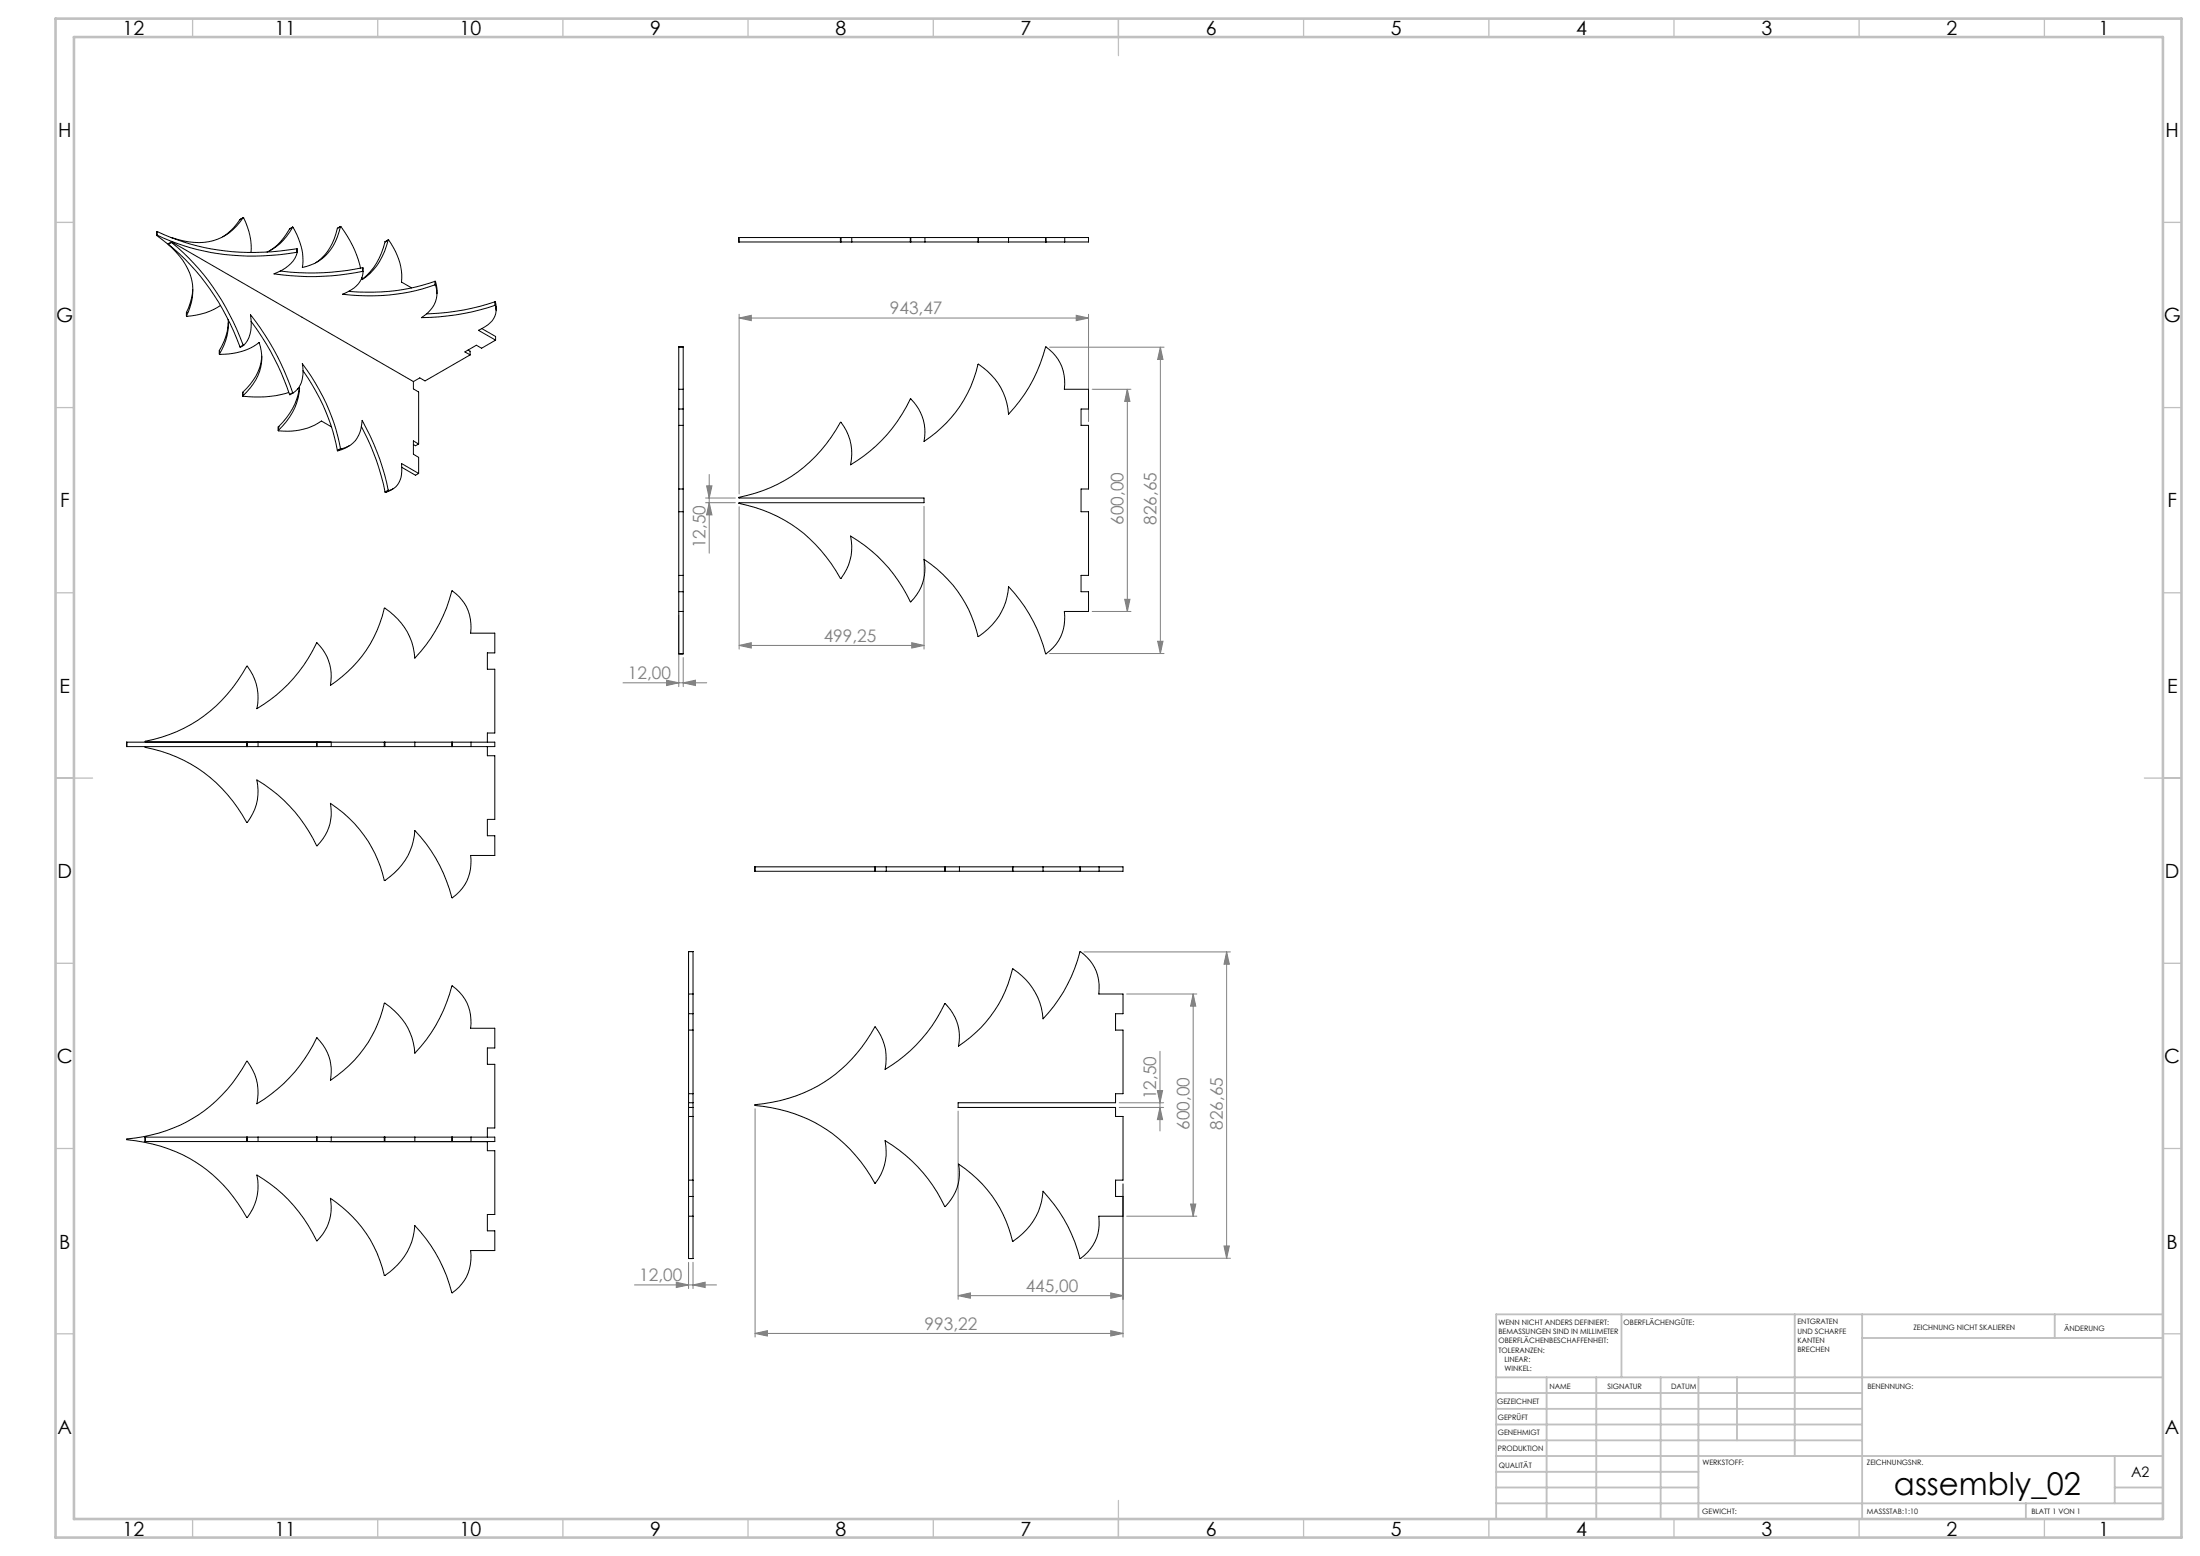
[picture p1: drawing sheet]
<svg xmlns="http://www.w3.org/2000/svg" width="594mm" height="420mm" viewBox="0 0 594 420" stroke-linecap="round" stroke-linejoin="round" font-family="sans-serif">
<g fill="none" stroke="#808080" stroke-width=".27">
<path d="M199.6 85.8l3.2-.7v1.5zM199.6 84.8v48.5M199.6 85.8h94.3M283.4 93.7h30.9M290.6 85.1l3.3 .7-3.3 .8zM293.9 84.8v29M313.3 93.7l.7 3.3h-1.4zM313.3 93.7v82.7M294.9 105.1h10.5M304.4 105.1l.7 3.3h-1.4zM304.4 105.1v59.9M190.5 135.7h8"/>
<path d="M190.5 134.4h8M190.8 131.1h1.4l-.7 3.3zM191.5 135.7l.7 3.3h-1.4zM191.5 128.1v21.2M199.6 136.8v38.4M249.5 136.7v38.5M183.3 166.1v19.2M184.5 177.5v7.8M199.6 174.2l3.2-.7v1.4zM199.6 174.2h49.9M246.2 173.5l3.3 .7-3.3 .7zM283.4 176.4h30.9"/>
<path d="M294.9 165h10.5M303.7 161.8h1.4l-.7 3.2zM312.6 173.1h1.4l-.7 3.3zM168.2 184.3h22.6M180 183.6l3.3 .7-3.3 .7zM184.5 184.3l3.3-.7v1.4zM292.7 256.9h39.5M331.2 256.9l.7 3.4h-1.4zM331.2 256.9v82.7M304.2 268.3h18.9M322.2 268.3l.7 3.3h-1.4zM322.2 268.3v60"/>
<path d="M203.9 299.3v61.6M258.7 299.9v50.8M302.2 297.7h12M302.2 298.9h12M312.5 294.4h1.4l-.7 3.3zM313.2 298.9l.7 3.3h-1.4zM313.2 283.8v21.5M303.2 319.6v41.3M292.7 339.6h39.5M304.2 328.3h18.9M321.5 325h1.4l-.7 3.3zM330.5 336.3h1.4l-.7 3.3z"/>
<path d="M171.3 346.8h22.2M182.6 346.1l3.3 .7-3.3 .7zM185.9 340.7v7.1M187.1 346.8l3.3-.7v1.4zM187.1 340.7v7.1M203.9 359.9l3.3-.7v1.4zM203.9 359.9h99.3M258.7 349.7l3.3-.7v1.4zM258.7 349.7h44.5M299.9 349l3.3 .7-3.3 .7zM299.9 359.2l3.3 .7-3.3 .7z"/>
</g>
<g fill="none" stroke="#c0c0c0" stroke-width=".35">
<path d="M52 5v5M102 5v5M152 5v5M202 5v5M252 5v5M302 5v10M352 5v5M402 5v5M452 5v5M502 5v5M552 5v5M15 60h5"/>
<path d="M584 60h5M15 110h5M584 110h5M15 160h5M584 160h5M15 210h10M579 210h10M15 260h5M584 260h5M15 310h5M584 310h5M15 360h5"/>
<path d="M584 360h5M52 410v5M102 410v5M152 410v5M202 410v5M252 410v5M302 405v10M352 410v5M402 410v5M452 410v5M502 410v5M552 410v5"/>
</g>
<g fill="none" stroke="#c0c0c0" stroke-width=".5">
<path d="M437.8 354.8v17M484.6 354.8v38.2M502.8 354.8v55.2M554.8 354.8v6.4M584 354.8h-180v55.2M404 371.8h180M404 376h98.8M417.6 371.8v38.2M431 371.8v38.2M448.4 371.8v38.2M458.6 371.8v38.2M469 371.8v17"/>
<path d="M502.8 361.2h81.2M404 388.8h98.8M404 384.5h98.8M404 380.3h98.8M404 397.3h54.6M404 393h180M571 393v12.8M404 405.8h180M404 401.5h54.6M547 405.8v4.2M571 401.5h13"/>
</g>
<path d="M15 5h574v410h-574zM20 10h564v400h-564z" fill="none" stroke="#c0c0c0" stroke-width=".7"/>
<g fill="#808080">
<path d="M184.5 184.3l3.3-.7v1.4zM180 183.6l3.3 .7-3.3 .7z"/>
<path d="M290.6 85.1l3.3 .7-3.3 .8zM199.6 85.8l3.2-.7v1.5z"/>
<path d="M199.6 174.2l3.2-.7v1.4zM246.2 173.5l3.3 .7-3.3 .7zM258.7 349.7l3.3-.7v1.4zM299.9 349l3.3 .7-3.3 .7zM203.9 359.9l3.3-.7v1.4zM299.9 359.2l3.3 .7-3.3 .7z"/>
<path d="M187.1 346.8l3.3-.7v1.4zM182.6 346.1l3.3 .7-3.3 .7z"/>
<path d="M191.5 135.7l.7 3.3h-1.4zM190.8 131.1h1.4l-.7 3.3z"/>
<path d="M304.4 105.1l.7 3.3h-1.4zM303.7 161.8h1.4l-.7 3.2zM313.3 93.7l.7 3.3h-1.4zM312.6 173.1h1.4l-.7 3.3zM322.2 268.3l.7 3.3h-1.4zM321.5 325h1.4l-.7 3.3zM331.2 256.9l.7 3.4h-1.4zM330.5 336.3h1.4l-.7 3.3zM312.5 294.4h1.4l-.7 3.3zM313.2 298.9l.7 3.3h-1.4z"/>
</g>
<g fill="none" stroke="#000" stroke-width=".27">
<path d="M64.8 59.2a15.7 15.7 0 0 1-4.6 4.7M65.7 58.8a18.1 18.1 0 0 1 2.1 9.3M65.7 58.8a14.3 14.3 0 0 1-16.3 6.2l-3.1-.9M65.7 58.8l-.9 .4M42.4 63.5h-.1a23.4 23.4 0 0 1 9.2 11.2 14.4 14.4 0 0 1-1.2 10.6M42.4 63.5a62 62 0 0 0 37.7 4.6M42.4 62.5a62.4 62.4 0 0 0 37.7 4.7M42.4 62.5h-.1v1M42.4 62.5v1M45.5 66a63.5 63.5 0 0 1 19.3 27.6M46.3 64.1h.1M46.3 65.3l-.9 .5 .1 .2"/>
<path d="M46.3 65.5a63.5 63.5 0 0 1 19.4 27.7M46.3 65.3v.2M46.3 65.3l65.3 37.7M46.3 65.5l-.8 .5M52 78.2l-.3 2.4-1.4 3.7M78.2 61.8l-.8 1.3a14.4 14.4 0 0 1-4.5 4.5M79 61.3a14.5 14.5 0 0 1-6.9 6.7M79 61.3a16.8 16.8 0 0 1 2.6 10.9 12.5 12.5 0 0 0 9.9-9.6l.4-1.5a28.6 28.6 0 0 1 5.4 11.3M79 61.3l-.8 .5M80.1 68.1l.2 .1M80.1 67.2l.2 1M80.1 67.2v.9"/>
<path d="M80.3 68.2a9 9 0 0 1-6.3 5.7 68.1 68.1 0 0 0 23.9-.6M91.1 61.6a14.4 14.4 0 0 1-5.9 9.3M91.1 61.6h.1M92 61.1l-.9 .5M97.7 74.9l.1 .6a18.8 18.8 0 0 0 7.1-10.7 17.5 17.5 0 0 1 3.5 11.3l2.7 1.6M97.9 73.3h.1M97.9 72.3a67.2 67.2 0 0 1-22.2 .8M97.9 72.3h.1v1M97.9 72.3v1M98 73.3a6.7 6.7 0 0 1-4.6 5.7l-.9 .4a54.1 54.1 0 0 0 24.9-2.5M104 65.3a17.2 17.2 0 0 1-6.2 10.1M104 65.2v.1"/>
<path d="M104.8 64.8l-.8 .5M117.4 76.9h.2M117.4 75.9a53.2 53.2 0 0 1-23.2 2.7M117.4 75.9l.2 .1M117.4 75.9v1M117.6 76.9a7.2 7.2 0 0 1-3.8 8.8 63.6 63.6 0 0 0 19.8-3.3M117.6 76l.4 1.8v1.5M117.6 76v.9M199.5 65.3h27.4M199.5 64.1h27.4M199.5 64.1v1.2M226.9 65.3h.2"/>
<path d="M226.9 64.1h.2M226.9 64.1v1.2M227.1 64.1h2.9v1.2h-2.9M227.1 64.1v1.2M230 65.3h15.8M230 64.1h15.8M245.8 65.3h.1M245.8 64.1h.1M245.8 64.1v1.2M245.9 65.3h3.8M245.9 64.1h3.8M245.9 64.1v1.2"/>
<path d="M249.7 64.1v1.2M249.8 65.3h14.3M249.8 64.1h14.3M264.1 65.3h.1M264.1 64.1h.1M264.1 64.1v1.2M264.2 65.3h8.1M264.2 64.1h8.1M264.2 64.1v1.2M272.3 65.3h10M272.3 64.1h10M272.3 64.1v1.2"/>
<path d="M282.3 64.1h.1M282.3 65.3h.1M282.3 64.1v1.2M282.4 65.3h5M282.4 64.1h5M282.4 64.1v1.2M287.5 64.1h6.4v1.2h-6.4zM50.3 84.3h.1M50.3 84.3v1M59.2 95.6a17 17 0 0 0 10.8-3.2 12.5 12.5 0 0 1-3.4 13.4l-1.1 1.1M59.5 82.5a18.2 18.2 0 0 1-9.2 2.9v-.1M61.6 86.3a14.8 14.8 0 0 1-2.4 9.3"/>
<path d="M61.6 87.2a15.5 15.5 0 0 1-2.4 7.4v1M65.7 93.2h.1M65.7 93.2l-.9 .4M65.8 93.2a9 9 0 0 0 1.8-8.3 68.9 68.9 0 0 1 11.4 21.1M65.8 93.2l-1 .4M67.8 86.8a68.5 68.5 0 0 1 10.4 19.7M70.7 96.2a13.9 13.9 0 0 1-5.2 9.7M126.4 94.5l.5 .3v1M126.9 95.8l-12.1 7-1.5-.8-1.7 1M130.1 88.7l3.7 2.1v1M133.6 82.4l.2 .1M133.6 81.5a62.1 62.1 0 0 1-18.5 3.2"/>
<path d="M133.6 81.5h.2M133.6 81.5v.9M133.8 82.5a4.9 4.9 0 0 1-2.8 5.7l-1.8 1 4.6 2.6M133.8 81.5l.1 2.3M133.8 81.5v1M133.8 91.8l-3.8 2.2-1.4-.8-3.1 1.8 1.4 .8M65.5 105.9h.1M65.5 105.9v1M75.1 115.2h.1M75.1 115.2v1M78 105.9a28.8 28.8 0 0 1-12.5 1M79 106l.1 .1"/>
<path d="M79 106l-.8 .5M79.1 106.1a6.8 6.8 0 0 0 2.7-7l-.2-.9a54.1 54.1 0 0 1 10.3 22.9M79.1 106.1l-.9 .4M80.4 105l.5-.2a17.6 17.6 0 0 1-5.8 11.5 17 17 0 0 0 11.7-2.7l2.7 1.6M80.8 104.8a17 17 0 0 1-5.7 10.4M81.8 100.1a53.6 53.6 0 0 1 9.3 21.5M97.6 115.2a64.5 64.5 0 0 1 6.4 17.6M111.6 103v2l1.4 .8v14.1M113 119.9l-1.4-.9v3.6l1.4 .9v4.3M113 119.9l-.8 .4-.6-.3M183.3 105.1v-11.5h1.2v11.5M183.3 105.1h1.2"/>
<path d="M183.3 110.4h1.2M183.3 114.8h1.2M183.3 105.1v59.9M184.5 105.1v59.9M91.1 121.6l.1 .1M91.9 121.1l.1 .1M91.9 121.1l-.8 .5M92 121.2a6.9 6.9 0 0 0 5.6-6.6l.2-1.1a65.5 65.5 0 0 1 7 18.8M92 121.2l-.8 .5M94.3 120.4l-1.3 .7-1.8 .6M104 132.8l.1 .1M104.8 132.3l.2 .2"/>
<path d="M104.8 132.3l-.8 .5M105 132.5l-.9 .4M106.1 132l-2 .9M108.5 126.1l3.7 2.2 .8-.5M113 127.8l-4.6-2.7a6.7 6.7 0 0 1-2.1 6.8l-1.3 .6M183.3 132h1.2M183.3 138.1h1.2M199.5 134.3a39.7 39.7 0 0 0 27.5-20.3 13.7 13.7 0 0 1 2.7 11.5 42.4 42.4 0 0 0 16.2-17.8 12.5 12.5 0 0 1 3.6 11.5 34.8 34.8 0 0 0 14.7-20.9 17.3 17.3 0 0 1 8.1 13.5 46.7 46.7 0 0 0 10.1-18.2 11.7 11.7 0 0 1 5 11.5h6.5v5.3h-2v4.4h2v17.2h-2v6.1h2v17.2h-2v4.4h2v5.3h-6.5a11.2 11.2 0 0 1-5.1 11.5 40.2 40.2 0 0 0-10-18.2 17 17 0 0 1-8.2 13.5 33.6 33.6 0 0 0-14.6-20.8 12.2 12.2 0 0 1-3.7 11.5 40.7 40.7 0 0 0-16.1-17.8 13.4 13.4 0 0 1-2.7 11.5 39.6 39.6 0 0 0-27.5-20.4l50-.1v-1.3h-50zM183.3 155.3h1.2M183.3 159.7h1.2M183.3 165v11.5h1.2v-11.5M183.3 165h1.2"/>
<path d="M183.3 176.5h1.2M34.3 200.3h32.3M34.3 201.5h32.3M34.3 200.3v1.2M39.3 201.5l-.1 .1a39.8 39.8 0 0 1 27.5 20.4 13.7 13.7 0 0 0 2.7-11.5 42.8 42.8 0 0 1 16.2 17.8 12.5 12.5 0 0 0 3.6-11.5 34.7 34.7 0 0 1 14.7 20.9 17.3 17.3 0 0 0 8.1-13.5 46.4 46.4 0 0 1 10.1 18.1 11.6 11.6 0 0 0 5-11.4h6.5v-5.3h-2v-4.4h2v-17.2h-2v-2.5M66.6 200.3h.2M66.6 201.5h.2M66.6 200.3v1.2M66.8 200.3h2.9v1.2h-2.9M66.8 200.3v1.2M69.7 200.3h15.8M69.7 201.5h15.8"/>
<path d="M85.5 200.3h.1M85.5 201.5h.1M85.5 200.3v1.2M85.6 200.3h3.8M85.6 201.5h3.8M85.6 200.3v1.2M89.2 200.3l-50-.1a40 40 0 0 0 27.5-20.4 13.9 13.9 0 0 1 2.7 11.5 42.5 42.5 0 0 0 16.2-17.8 12.7 12.7 0 0 1 3.6 11.5 34.4 34.4 0 0 0 14.7-20.9 17.4 17.4 0 0 1 8.1 13.5 44.4 44.4 0 0 0 10.1-18.1 11.6 11.6 0 0 1 5 11.4h6.5v5.3h-2v4.4h2v17.3h-2v2.4M89.4 200.3v1.2M89.5 200.3h14.3M89.5 201.5h14.3M103.8 200.3h.1M103.8 201.5h.1"/>
<path d="M103.8 200.3v1.2M103.9 200.3h8.1M103.9 201.5h8.1M103.9 200.3v1.2M112 200.3h10M112 201.5h10M112 200.3v1.2M122 200.3h.1M122 201.5h.1M122 200.3v1.2M122.1 200.3h5.1M122.1 201.5h5.1"/>
<path d="M122.1 200.3v1.2M127.2 200.3v1.2M127.2 200.3h6.4v1.2h-6.4M203.9 235.2h32.3M203.9 234h32.3M203.9 234v1.2M236.2 235.2h.2M236.2 234h.2M236.2 234v1.2M236.4 235.2h2.9M236.4 234h2.9M236.4 234v1.2"/>
<path d="M239.3 235.2h15.8M239.3 234h15.8M239.3 234v1.2M255.1 235.2h.1M255.1 234h.1M255.1 234v1.2M255.2 235.2h3.8M255.2 234h3.8M255.2 234v1.2M259 234v1.2M259.1 235.2h14.3M259.1 234h14.3"/>
<path d="M273.4 235.2h.1M273.4 234h.1M273.4 234v1.2M273.5 235.2h8.1M273.5 234h8.1M273.5 234v1.2M281.6 235.2h10M281.6 234h10M281.6 234v1.2M291.6 235.2h.1M291.6 234h.1M291.6 234v1.2"/>
<path d="M291.7 234h5.1v1.2h-5.1M291.7 234v1.2M296.8 234h6.4v1.2h-6.4M185.9 256.8h1.2M185.9 268.3v-11.4h1.2v11.4M185.9 268.3h1.2M185.9 273.6h1.2M185.9 278h1.2M185.9 268.3v60M187.1 268.3v60M185.9 298.9h1.2M185.9 295.2h1.2"/>
<path d="M185.9 297.7h1.2M203.8 298.2a39.6 39.6 0 0 0 32.5-21 13.7 13.7 0 0 1 2.7 11.5 42 42 0 0 0 16.2-17.8 12.6 12.6 0 0 1 3.6 11.5 34.4 34.4 0 0 0 14.7-20.9 17.4 17.4 0 0 1 8.1 13.5 42.3 42.3 0 0 0 10.1-18.2 11.7 11.7 0 0 1 5 11.5h6.5v5.3h-2v4.4h2v17.2h-2v2.5h-42.5v1.2h42.5v2.5h2v17.1h-2v4.5h2v5.3h-6.5a11.5 11.5 0 0 1-5.1 11.4 41.6 41.6 0 0 0-10-18.2 17 17 0 0 1-8.2 13.5 33.6 33.6 0 0 0-14.6-20.8 12.2 12.2 0 0 1-3.7 11.5 40.9 40.9 0 0 0-16.1-17.8 12.8 12.8 0 0 1-2.8 11.5 39.6 39.6 0 0 0-32.4-21.1zM39.2 306.9h27.4M39.2 308.1h27.4M39.2 306.9v1.2M66.6 306.9h.2M66.6 308.1h.2M66.6 306.9v1.2M66.8 306.9h2.9v1.2h-2.9M66.8 306.9v1.2M69.7 306.9h15.8M69.7 308.1h15.8"/>
<path d="M85.5 306.9h.1M85.5 308.1h.1M85.5 306.9v1.2M85.6 306.9h3.8M85.6 308.1h3.8M85.6 306.9v1.2M89.1 308.1v.1M89.4 306.9v1.2M89.5 306.9h14.3M89.5 308.1h14.3M103.8 306.9h.1M103.8 308.1h.1"/>
<path d="M103.8 306.9v1.2M103.9 306.9h8.1M103.9 308.1h8.1M103.9 306.9v1.2M112 306.9h10M112 308.1h10M112 306.9v1.2M122 306.9h.1M122 308.1h.1M122 306.9v1.2M122.1 306.9h5.1M122.1 306.9v1.2"/>
<path d="M127.2 306.9v1.2h-5.1M127.2 306.9h6.4v1.2l-44.5 .1M131.6 306.9v-2.4h2v-17.2h-2v-4.4h2v-5.4h-6.5a11.2 11.2 0 0 0-5.1-11.3 41 41 0 0 1-10 18.1 17.2 17.2 0 0 0-8.2-13.5 33.8 33.8 0 0 1-14.6 20.8 12 12 0 0 0-3.7-11.4 40.3 40.3 0 0 1-16.1 17.7 13.1 13.1 0 0 0-2.8-11.5 39.9 39.9 0 0 1-32.4 21.1 40.1 40.1 0 0 1 30.1 17.4l2.4 3.8a13.5 13.5 0 0 0 2.7-11.5 42.8 42.8 0 0 1 16.2 17.7 12.7 12.7 0 0 0 3.6-11.5 33.9 33.9 0 0 1 14.7 20.9 17.6 17.6 0 0 0 8.1-13.5 44.4 44.4 0 0 1 10.1 18.2 11.6 11.6 0 0 0 5-11.4h6.5v-5.4h-2v-4.4h2v-17.2h-2v-2.4M185.9 301.4h1.2M185.9 318.5h1.2M185.9 328.3v11.4h1.2v-11.4M185.9 323h1.2M185.9 328.3h1.2"/>
</g>
<text font-size="8.5" x="511.4" y="403.6">assembly_02</text>
<g font-size="5.3">
<text x="33.1" y="9.5">12</text>
<text x="74.1" y="9.5">11</text>
<text x="124.1" y="9.5">10</text>
<text x="175.6" y="9.5">9</text>
<text x="225.6" y="9.5">8</text>
<text x="275.6" y="9.5">7</text>
<text x="325.6" y="9.5">6</text>
<text x="375.6" y="9.5">5</text>
<text x="425.6" y="9.5">4</text>
<text x="475.6" y="9.5">3</text>
<text x="525.6" y="9.5">2</text>
<text x="566.6" y="9.5">1</text>
<text x="15.7" y="37">H</text>
<text x="584.7" y="37">H</text>
<text x="15.2" y="87">G</text>
<text x="584.2" y="87">G</text>
<text x="16.2" y="137">F</text>
<text x="585.2" y="137">F</text>
<text x="16.1" y="187">E</text>
<text x="585.1" y="187">E</text>
<text x="15.5" y="237">D</text>
<text x="584.5" y="237">D</text>
<text x="15.4" y="287">C</text>
<text x="584.4" y="287">C</text>
<text x="16" y="337.1">B</text>
<text x="585" y="337.1">B</text>
<text x="15.5" y="387">A</text>
<text x="584.5" y="387">A</text>
<text x="33.1" y="414.5">12</text>
<text x="74.1" y="414.5">11</text>
<text x="124.1" y="414.5">10</text>
<text x="175.6" y="414.5">9</text>
<text x="225.6" y="414.5">8</text>
<text x="275.6" y="414.5">7</text>
<text x="325.6" y="414.5">6</text>
<text x="375.6" y="414.5">5</text>
<text x="425.6" y="414.5">4</text>
<text x="475.6" y="414.5">3</text>
<text x="525.6" y="414.5">2</text>
<text x="566.6" y="414.5">1</text>
</g>
<g font-size="4.7" fill="#808080">
<text x="240.3" y="84.8">943,47</text>
<text x="303.4" y="141.7" transform="rotate(-90 303.4 141.7)">600,00</text>
<text x="312.3" y="141.7" transform="rotate(-90 312.3 141.7)">826,65</text>
<text x="190.5" y="148" transform="rotate(-90 190.5 148)">12,50</text>
<text x="222.4" y="173.2">499,25</text>
<text x="169.5" y="183.3">12,00</text>
<text x="312.2" y="296.7" transform="rotate(-90 312.2 296.7)">12,50</text>
<text x="321.2" y="305" transform="rotate(-90 321.2 305)">600,00</text>
<text x="330.2" y="305" transform="rotate(-90 330.2 305)">826,65</text>
<text x="172.6" y="345.8">12,00</text>
<text x="276.9" y="348.7">445,00</text>
<text x="249.7" y="358.9">993,22</text>
</g>
<text font-size="3.9" x="575.4" y="398.6">A2</text>
<g font-size="2">
<text x="404.6" y="357.6">WENN NICHT ANDERS DEFINIERT:</text>
<text x="438.4" y="357.6">OBERFLÄCHENGÜTE:</text>
<text x="485.3" y="357.5">ENTGRATEN</text>
<text x="485.3" y="360">UND SCHARFE</text>
<text x="516.6" y="359">ZEICHNUNG NICHT SKALIEREN</text>
<text x="557.3" y="359.2">ÄNDERUNG</text>
<text x="404.6" y="360.1">BEMASSUNGEN SIND IN MILLIMETER</text>
<text x="404.6" y="362.6">OBERFLÄCHENBESCHAFFENHEIT:</text>
<text x="404.6" y="365.1">TOLERANZEN:</text>
<text x="485.3" y="362.5">KANTEN</text>
<text x="485.3" y="365">BRECHEN</text>
<text x="406.2" y="367.6">LINEAR:</text>
<text x="406.2" y="370.1">WINKEL:</text>
<text x="418.3" y="375">NAME</text>
<text x="434" y="374.9">SIGNATUR</text>
<text x="451.2" y="374.9">DATUM</text>
<text x="504.2" y="374.9">BENENNUNG:</text>
<text x="404.2" y="379.1">GEZEICHNET</text>
<text x="404.4" y="383.3">GEPRÜFT</text>
<text x="404.4" y="387.4">GENEHMIGT</text>
<text x="404.5" y="391.8">PRODUKTION</text>
<text x="459.6" y="395.5">WERKSTOFF:</text>
<text x="504.1" y="395.5">ZEICHNUNGSNR.</text>
<text x="404.7" y="396.1">QUALITÄT</text>
<text x="459.6" y="408.5">GEWICHT:</text>
<text x="504.1" y="408.6">MASSSTAB:1:10</text>
<text x="548.5" y="408.6">BLATT 1 VON 1</text>
</g>
</svg>
